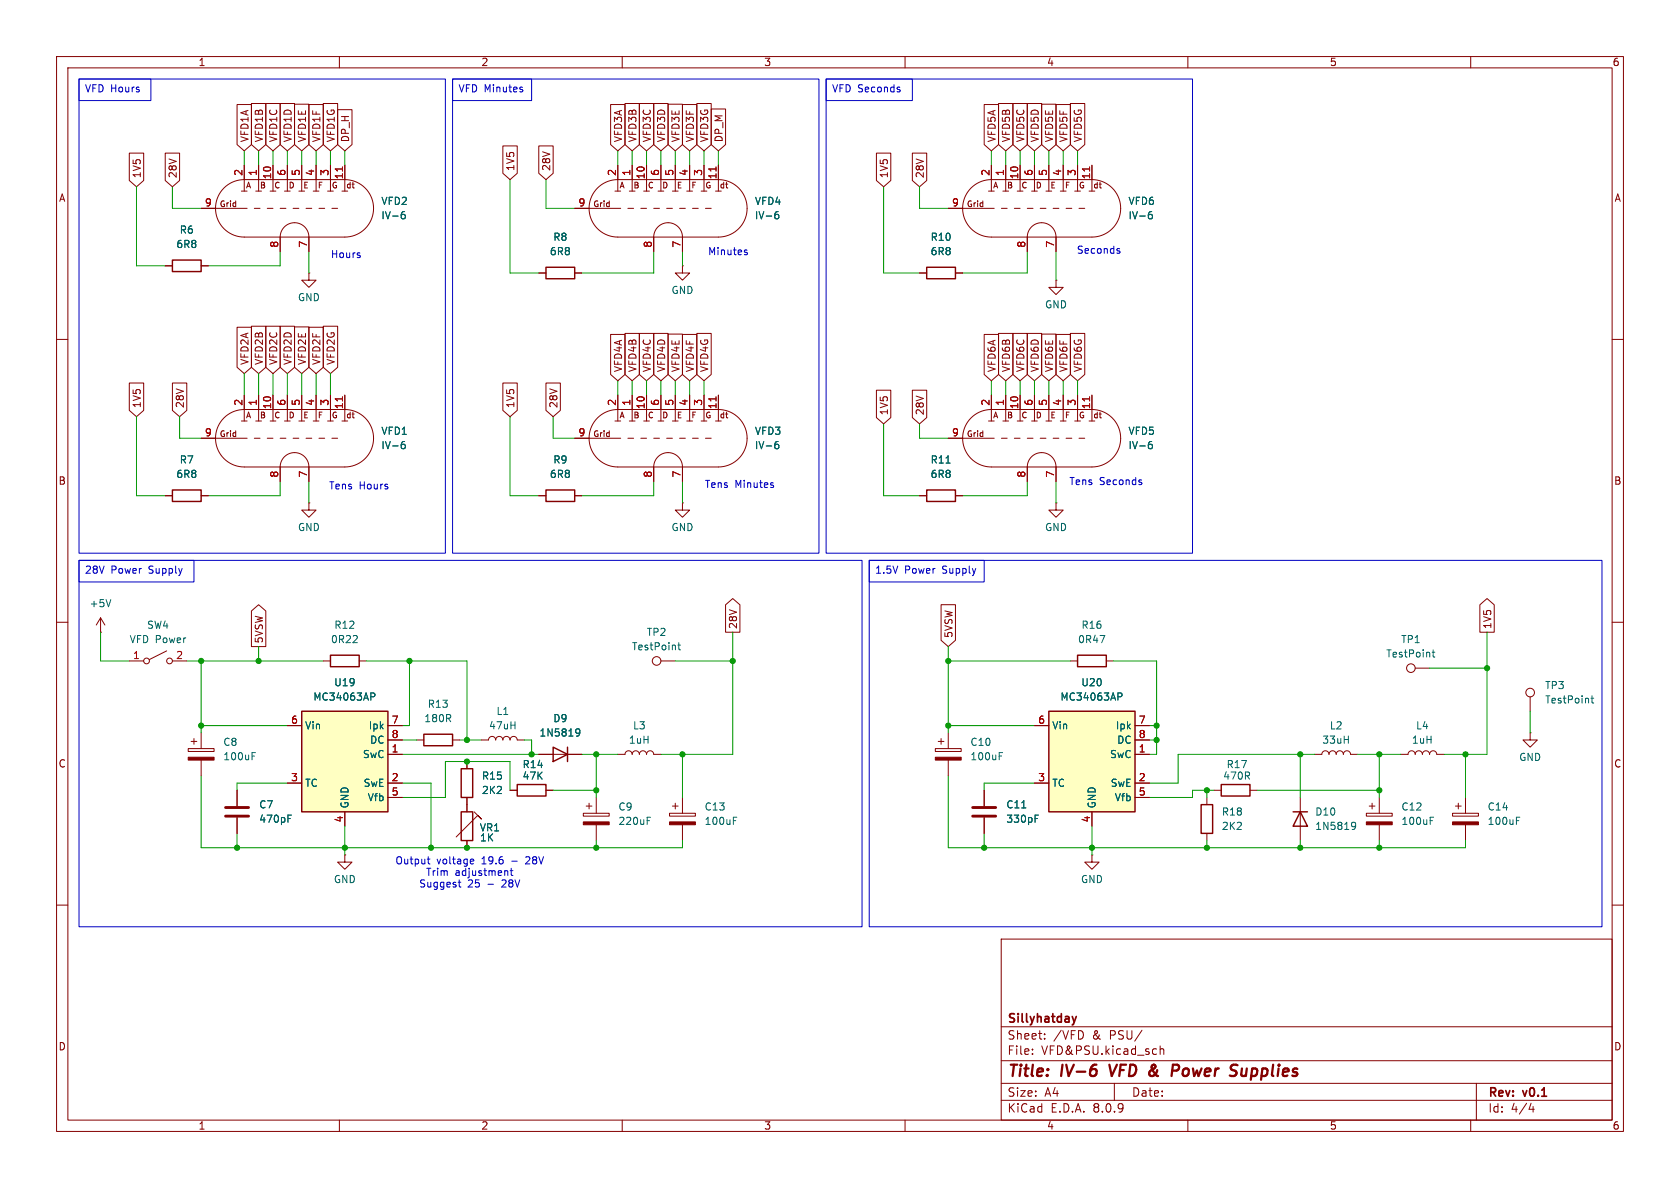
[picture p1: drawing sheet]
<svg xmlns="http://www.w3.org/2000/svg" width="297mm" height="210mm" viewBox="0 0 297 210" stroke-linecap="round" stroke-linejoin="round" font-family="sans-serif">
<g fill="none" stroke="#840000" stroke-width=".18">
<path d="M10 10h277v190h-277zM12 12h273v186h-273zM60 10v2M110 10v2M160 10v2M210 10v2M260 10v2M10 60h2M285 60h2M10 110h2M285 110h2M214.6 139.7h1.3"/>
<path d="M221 139.7h1.2M270.5 123.2v2.5M193 151.1v1.3h1.3l-1.3 1.3-1.2-1.3h1.2M193 151.1h.1M241.6 143.8h4.5v.5h-4.5zM242.1 142.5h1M242.6 142v1M243.8 141v2.8M243.8 145.8v2.8M10 160h2M177 166h108v32h-108zM285 160h2"/>
<path d="M60 198v2M110 198v2M160 198v2M177 194.5h108M177 191.5h108M177 187.5h108M177 181.5h108M182.5 186.3v.1M182.5 185.5v.1M184.7 183.6v.1M184.7 182.8v.1M197 191.5v3"/>
<path d="M204.3 185.4l.2 .1M204.5 186.3l-.2 .1M205.1 184.9v1.5M205.1 185.5l.2-.1 .4 .1v.9M210 198v2M260 198v2M261 191.5v6.5M270.7 195l-.4 1.1h.9M271 195.6v1"/>
<circle cx="270.5" cy="122.4" r=".76"/>
</g>
<path d="M196.1 188.2l.4 2M203.6 189l.6 .8M203.7 188.3l.2-.1 .3 .1M204.1 190l-.6 .2M204.1 188.8l-.7 .5M207.4 188.2l.9 .1a.58 .58 0 0 1-.3 1h-.8M219.6 188.9l-.1 1.2 .2 .1 .5-.1" fill="none" stroke="#840000" stroke-width=".4"/>
<path d="M189.6 179.7l.3 1M190.3 179.7l-.4 1M189.9 180.7l-.2 .4" fill="none" stroke="#840000" stroke-width=".3"/>
<path d="M241.6 145.3h4.5v.5h-4.5z" fill="#840000" stroke="#840000" stroke-width=".18"/>
<path d="M281.3 123.4h.4M281.4 123v1.1l.3 .2M252.8 145.1h.5M252.8 144.5h.6" fill="none" stroke="#006464" stroke-width=".18"/>
<path d="M215.9 138.7h5.1v2h-5.1z" fill="none" stroke="#840000" stroke-width=".25"/>
<path d="M185.4 125.7h15.3v17.8h-15.3z" fill="#ffffc2"/>
<g fill="none" stroke="#840000" stroke-width=".25">
<path d="M30.5 46h5.1v2h-5.1zM96.5 47.2h5.1v2.1h-5.1zM163.8 47.2h5.1v2.1h-5.1zM30.5 86.6h5.1v2h-5.1zM96.5 86.6h5.1v2h-5.1zM163.8 86.6h5.1v2h-5.1zM58.4 115.8h5.1v2.1h-5.1zM190.5 115.8h5.1v2.1h-5.1zM74.9 129.8h5.1v2h-5.1zM81.5 135.9h2.1v5.1h-2.1zM91.4 138.7h5.1v2h-5.1zM97.8 132.1l2.5 1.3-2.5 1.2z"/>
<path d="M100.3 132.1v2.5M185.4 125.7h15.3v17.8h-15.3zM81.5 143.5h2.1v5.1h-2.1zM212.3 142.2h2.1v5.1h-2.1zM228.6 143.5h2.5M229.9 143.5l1.2 2.6h-2.5z"/>
</g>
<g fill="none" stroke="#840000" stroke-width=".18">
<path d="M35.6 36.8h8.1M39.6 33.2a5.1 5.1 0 0 1 3.6-1.4h17.8a5.1 5.1 0 0 1 5 5 5.1 5.1 0 0 1-5 5.1h-17.8a5.1 5.1 0 0 1-4.7-3.1 5.1 5.1 0 0 1 1.1-5.6zM42.7 33.8h1M43.2 29.2v4.6M45 36.8h1M45.2 33.8h1M45.7 29.2v4.6M47.2 36.8h1.1M47.8 33.8h1M48.3 29.2v4.6M49.5 36.8h1M50.3 33.8h1"/>
<path d="M50.8 29.2v4.6M51.8 36.8h1M52.8 33.8h1M53.3 29.2v4.6M54.1 36.8h1M55.4 33.8h1M55.9 29.2v4.6M56.4 36.8h1M57.9 33.8h1M58.4 29.2v4.6M58.7 36.8h1M60.5 33.8h1"/>
<path d="M61 29.2v4.6M101.6 36.8h8.1M105.6 33.2a5.1 5.1 0 0 1 3.6-1.4h17.8a5.1 5.1 0 0 1 5.1 5 5.1 5.1 0 0 1-5.1 5.1h-17.8a5.1 5.1 0 0 1-4.7-3.1 5.1 5.1 0 0 1 1.1-5.6zM108.7 33.8h1M109.2 29.2v4.6M111 36.8h1M111.3 33.8h1M111.8 29.2v4.6M113.3 36.8h1M113.8 33.8h1M114.3 29.2v4.6M115.6 36.8h1"/>
<path d="M116.3 33.8h1M116.8 29.2v4.6M117.9 36.8h1M118.9 33.8h1M119.4 29.2v4.6M120.1 36.8h1.1M121.4 33.8h1M121.9 29.2v4.6M122.4 36.8h1M124 33.8h1M124.5 29.2v4.6M124.7 36.8h1"/>
<path d="M126.5 33.8h1M127 29.2v4.6M167.6 36.8h8.2M171.7 33.2a5.1 5.1 0 0 1 3.6-1.4h17.7a5.1 5.1 0 0 1 5.1 5 5.1 5.1 0 0 1-5.1 5.1h-17.7a5.1 5.1 0 0 1-4.7-3.1 5.1 5.1 0 0 1 1.1-5.6zM174.8 33.8h1M175.3 29.2v4.6M177 36.8h1.1M177.3 33.8h1M177.8 29.2v4.6M179.3 36.8h1M179.8 33.8h1M180.3 29.2v4.6"/>
<path d="M181.6 36.8h1M182.4 33.8h1M182.9 29.2v4.6M183.9 36.8h1M184.9 33.8h1M185.4 29.2v4.6M186.2 36.8h1M187.5 33.8h1M188 29.2v4.6M188.5 36.8h1M190 33.8h1M190.5 29.2v4.6"/>
<path d="M190.8 36.8h1M192.5 33.8h1M193 29.2v4.6M29.2 47h1.3M35.6 47h1.2M49.5 44.5v-2.6a2.54 2.54 0 0 1 2.6-2.5 2.54 2.54 0 0 1 2.5 2.5v2.6M54.6 48.3v1.2h1.3l-1.3 1.3-1.3-1.3h1.3M54.6 48.3h.1M95.2 48.3h1.3M101.6 48.3h1.3M115.6 44.5v-2.6a2.54 2.54 0 0 1 2.5-2.5 2.54 2.54 0 0 1 2.5 2.5v2.6M120.6 47v1.3h1.3l-1.3 1.2-1.2-1.2h1.2"/>
<path d="M120.6 47h.1M162.6 48.3h1.2M168.9 48.3h1.3M181.6 44.5v-2.6a2.54 2.54 0 0 1 2.5-2.5 2.54 2.54 0 0 1 2.6 2.5v2.6M186.7 49.5v1.3h1.3l-1.3 1.3-1.3-1.3h1.3M186.7 49.5h.1M35.6 77.5h8.1M39.6 73.9a5.1 5.1 0 0 1 3.6-1.5h17.8a5.1 5.1 0 0 1 5 5.1 5.1 5.1 0 0 1-5 5.1h-17.8a5.1 5.1 0 0 1-4.7-3.2 5.1 5.1 0 0 1 1.1-5.5zM42.7 74.4h1M43.2 69.9v4.5M45 77.5h1M45.2 74.4h1"/>
<path d="M45.7 69.9v4.5M47.2 77.5h1.1M47.8 74.4h1M48.3 69.9v4.5M49.5 77.5h1M50.3 74.4h1M50.8 69.9v4.5M51.8 77.5h1M52.8 74.4h1M53.3 69.9v4.5M54.1 77.5h1M55.4 74.4h1"/>
<path d="M55.9 69.9v4.5M56.4 77.5h1M57.9 74.4h1M58.4 69.9v4.5M58.7 77.5h1M60.5 74.4h1M61 69.9v4.5M101.6 77.5h8.1M105.6 73.9a5.1 5.1 0 0 1 3.6-1.5h17.8a5.1 5.1 0 0 1 5.1 5.1 5.1 5.1 0 0 1-5.1 5.1h-17.8a5.1 5.1 0 0 1-4.7-3.2 5.1 5.1 0 0 1 1.1-5.5zM108.7 74.4h1M109.2 69.9v4.5M111 77.5h1"/>
<path d="M111.3 74.4h1M111.8 69.9v4.5M113.3 77.5h1M113.8 74.4h1M114.3 69.9v4.5M115.6 77.5h1M116.3 74.4h1M116.8 69.9v4.5M117.9 77.5h1M118.9 74.4h1M119.4 69.9v4.5M120.1 77.5h1.1"/>
<path d="M121.4 74.4h1M121.9 69.9v4.5M122.4 77.5h1M124 74.4h1M124.5 69.9v4.5M124.7 77.5h1M126.5 74.4h1M127 69.9v4.5M167.6 77.5h8.2M171.7 73.9a5.1 5.1 0 0 1 3.6-1.5h17.7a5.1 5.1 0 0 1 5.1 5.1 5.1 5.1 0 0 1-5.1 5.1h-17.7a5.1 5.1 0 0 1-4.7-3.2 5.1 5.1 0 0 1 1.1-5.5zM174.8 74.4h1M175.3 69.9v4.5"/>
<path d="M177 77.5h1.1M177.3 74.4h1M177.8 69.9v4.5M179.3 77.5h1M179.8 74.4h1M180.3 69.9v4.5M181.6 77.5h1M182.4 74.4h1M182.9 69.9v4.5M183.9 77.5h1M184.9 74.4h1M185.4 69.9v4.5"/>
<path d="M186.2 77.5h1M187.5 74.4h1M188 69.9v4.5M188.5 77.5h1M190 74.4h1M190.5 69.9v4.5M190.8 77.5h1M192.5 74.4h1M193 69.9v4.5M29.2 87.6h1.3M35.6 87.6h1.2M49.5 85.1v-2.5a2.54 2.54 0 0 1 2.6-2.6 2.54 2.54 0 0 1 2.5 2.6v2.5"/>
<path d="M54.6 88.9v1.3h1.3l-1.3 1.2-1.3-1.2h1.3M54.6 88.9h.1M95.2 87.6h1.3M101.6 87.6h1.3M115.6 85.1v-2.5a2.54 2.54 0 0 1 2.5-2.6 2.54 2.54 0 0 1 2.5 2.6v2.5M120.6 88.9v1.3h1.3l-1.3 1.2-1.2-1.2h1.2M120.6 88.9h.1M162.6 87.6h1.2M168.9 87.6h1.3M181.6 85.1v-2.5a2.54 2.54 0 0 1 2.5-2.6 2.54 2.54 0 0 1 2.6 2.6v2.5M186.7 88.9v1.3h1.3l-1.3 1.2-1.3-1.2h1.3M186.7 88.9h.1"/>
<path d="M17.8 111.8h.1M17.8 109.2l-.8 1.3M17.8 109.2v2.6M17.8 109.2l.7 1.3M57.1 116.8h1.3M63.5 116.8h1.3M189.2 116.8h1.3M195.6 116.8h1.2M250.2 118.1h2.5M41.9 139.7v2.8M73.7 130.8h1.2M80 130.8h1.3"/>
<path d="M82.5 134.6v1.3M85.1 130.8h1.3a.64 .64 0 0 1 .6-.6 .64 .64 0 0 1 .6 .6 .64 .64 0 0 1 .7-.6 .64 .64 0 0 1 .6 .6 .64 .64 0 0 1 .6-.6 .64 .64 0 0 1 .7 .6 .64 .64 0 0 1 .6-.6 .64 .64 0 0 1 .6 .6h1.3M90.2 139.7h1.2M95.2 133.4h7.7M96.5 139.7h1.3M109.2 133.4h1.3a.64 .64 0 0 1 .6-.7 .64 .64 0 0 1 .7 .7 .64 .64 0 0 1 .6-.7 .64 .64 0 0 1 .6 .7 .64 .64 0 0 1 .7-.7 .64 .64 0 0 1 .6 .7 .64 .64 0 0 1 .6-.7 .64 .64 0 0 1 .7 .7h1.2M165.4 132.3h4.5v.5h-4.5zM165.9 131.1h1M166.4 130.6v1M167.6 129.5v2.8M167.6 134.4v2.8M174 139.7v2.8"/>
<path d="M182.9 138.4h2.5M182.9 128.3h2.5M200.7 133.4h2.5M200.7 138.4h2.5M200.7 128.3h2.5M200.7 130.8h2.5M232.4 133.4h1.3a.64 .64 0 0 1 .6-.7 .64 .64 0 0 1 .6 .7 .64 .64 0 0 1 .7-.7 .64 .64 0 0 1 .6 .7 .64 .64 0 0 1 .7-.7 .64 .64 0 0 1 .6 .7 .64 .64 0 0 1 .6-.7 .64 .64 0 0 1 .7 .7h1.2M247.6 133.4h1.3a.64 .64 0 0 1 .7-.7 .64 .64 0 0 1 .6 .7 .64 .64 0 0 1 .6-.7 .64 .64 0 0 1 .7 .7 .64 .64 0 0 1 .6-.7 .64 .64 0 0 1 .6 .7 .64 .64 0 0 1 .7-.7 .64 .64 0 0 1 .6 .7h1.3M270.5 129.5v1.3h1.3l-1.3 1.3-1.3-1.3h1.3M270.5 129.5h.1M41.9 144.5v2.8M61 151.1v1.3h1.2l-1.2 1.3-1.3-1.3h1.3"/>
<path d="M61 151.1h.1M82.5 141v2.5M82.5 148.6v1.3M83.8 143.5l1.3 1.3-.6-.7-3.9 3.9M103.1 143.8h4.6v.5h-4.6zM103.6 142.5h1M104.1 142v1M105.4 141v2.8M105.4 145.8v2.8M118.4 143.8h4.5v.5h-4.5zM118.9 142.5h1M119.4 142v1"/>
<path d="M120.6 141v2.8M120.6 145.8v2.8M174 144.5v2.8M193 143.5v2.6M200.7 141h2.5M213.4 141v1.2M213.4 147.3v1.3M229.9 141v7.6M256.8 143.8h4.6v.5h-4.6zM257.3 142.5h1M257.8 142v1M259.1 141v2.8"/>
<path d="M259.1 145.8v2.8"/>
<circle cx="249.4" cy="118.1" r=".76"/>
</g>
<g fill="none" stroke="#006464" stroke-width=".18">
<path d="M71 38l.4-.1 .3 .2-.2 .5h-.5M71.5 37.4l-.4 .1M137.1 38l.4-.1 .2 .2-.1 .5h-.5M137.6 37.4l-.4 .1M203.1 38l.4-.1 .2 .2-.1 .5h-.5M203.6 37.4l-.4 .1M71 78.6l.4-.1 .3 .3-.2 .5h-.5M71.5 78l-.4 .2M137.1 78.6l.4-.1 .2 .3-.1 .5h-.5M137.6 78l-.4 .2M203.1 78.6l.4-.1 .2 .3-.1 .5h-.5M203.6 78l-.4 .2"/>
<path d="M167.2 81.9h.8M19.6 106l-.4 1.3M194.5 112.3h.8l-.5 1.3M253.2 115.3h.5M253.4 114.9v1.1l.3 .1M101.9 128.9l.4-.1 .1 .2a.84 .84 0 0 1-.3 1.1h-.2M102.5 129.4l-.2 .2h-.4M176.6 133.6h.5M176.6 133h.6M197.6 122.5h.5l.3 .2-.2 .4-.6 .1M50.9 144.7h.4M50.9 144.1h.6"/>
<path d="M114.4 145.1h.4M114.4 144.5h.6M129.7 145.1h.4M129.7 144.5h.6M180.6 142.8h.8M183 144.7h.4M183 144.1h.6M239.1 145.4h.3l.2 .1a.84 .84 0 0 1-.3 1.1h-.2M239.7 145.9l-.3 .2h-.3M268.1 145.1h.4M268.1 144.5h.6"/>
</g>
<g fill="#840000" stroke="#840000" stroke-width=".18">
<path d="M165.4 133.9h4.5v.5h-4.5z"/>
<path d="M103.1 145.3h4.6v.5h-4.6z"/>
<path d="M118.4 145.3h4.5v.5h-4.5z"/>
<path d="M256.8 145.3h4.6v.5h-4.6z"/>
</g>
<path d="M39.9 144.3h4M39.9 142.7h4M172 144.3h4M172 142.7h4" fill="none" stroke="#840000" stroke-width=".51"/>
<path d="M60.5 29.5v.7M126.6 29.5v.7M192.6 29.5v.7M60.5 70.2v.7M126.6 70.2v.7M192.6 70.2v.7" fill="none" stroke="#a90000" stroke-width=".18"/>
<path d="M53.3 125.7h15.3v17.8h-15.3z" fill="#ffffc2"/>
<path d="M53.3 125.7h15.3v17.8h-15.3z" fill="none" stroke="#840000" stroke-width=".25"/>
<g fill="none" stroke="#840000" stroke-width=".18">
<path d="M41.9 18.5h2.6v7.1l-1.3 1.1-1.3-1.1zM44.4 18.3h2.6v7.3l-1.3 1.1-1.3-1.1zM47 18.3h2.5v7.3l-1.2 1.1-1.3-1.1zM49.5 18.3h2.6v7.3l-1.3 1.1-1.3-1.1zM52.1 18.4h2.5v7.2l-1.3 1.1-1.2-1.1zM54.6 18.5h2.6v7.1l-1.3 1.1-1.3-1.1zM57.1 18.3h2.6v7.3l-1.3 1.1-1.3-1.1zM59.7 19.4h2.5v6.2l-1.2 1.1-1.3-1.1zM107.9 18.5h2.6v7.1l-1.3 1.1-1.3-1.1zM110.5 18.3h2.5v7.3l-1.2 1.1-1.3-1.1zM113 18.3h2.6v7.3l-1.3 1.1-1.3-1.1zM115.6 18.3h2.5v7.3l-1.3 1.1-1.2-1.1z"/>
<path d="M118.1 18.4h2.6v7.2l-1.3 1.1-1.3-1.1zM120.6 18.5h2.6v7.1l-1.3 1.1-1.3-1.1zM123.2 18.3h2.5v7.3l-1.2 1.1-1.3-1.1zM125.7 19.3h2.6v6.3l-1.3 1.1-1.3-1.1zM174 18.5h2.5v7.1l-1.2 1.1-1.3-1.1zM176.5 18.3h2.6v7.3l-1.3 1.1-1.3-1.1zM179.1 18.3h2.5v7.3l-1.3 1.1-1.2-1.1zM181.6 18.3h2.6v7.3l-1.3 1.1-1.3-1.1zM184.1 18.4h2.6v7.2l-1.3 1.1-1.3-1.1zM186.7 18.5h2.5v7.1l-1.2 1.1-1.3-1.1zM189.2 18.3h2.6v7.3l-1.3 1.1-1.3-1.1zM22.9 27.1h2.5v4.8l-1.3 1.1-1.2-1.1z"/>
<path d="M29.2 27.1h2.6v4.8l-1.3 1.1-1.3-1.1zM35.6 36.8h2.5M43.2 29.2v2.6M45.7 29.2v2.6M48.3 29.2v2.6M50.8 29.2v2.6M53.3 29.2v2.6M55.9 29.2v2.6M58.4 29.2v2.6M61 29.2v2.6M88.9 25.8h2.5v4.8l-1.2 1.2-1.3-1.2zM95.2 25.8h2.6v4.8l-1.3 1.2-1.3-1.2z"/>
<path d="M101.6 36.8h2.5M109.2 29.2v2.6M111.8 29.2v2.6M114.3 29.2v2.6M116.8 29.2v2.6M119.4 29.2v2.6M121.9 29.2v2.6M124.5 29.2v2.6M127 29.2v2.6M154.9 27.1h2.6v4.8l-1.3 1.1-1.3-1.1zM161.3 27.1h2.5v4.8l-1.2 1.1-1.3-1.1zM167.6 36.8h2.6"/>
<path d="M175.3 29.2v2.6M177.8 29.2v2.6M180.3 29.2v2.6M182.9 29.2v2.6M185.4 29.2v2.6M188 29.2v2.6M190.5 29.2v2.6M193 29.2v2.6M29.2 47h1.3M35.6 47h1.2M41.9 57.8h2.6v7.1l-1.3 1.1-1.3-1.1zM44.4 57.7h2.6v7.2l-1.3 1.1-1.3-1.1z"/>
<path d="M47 57.7h2.5v7.2l-1.2 1.1-1.3-1.1zM49.5 57.7h2.6v7.2l-1.3 1.1-1.3-1.1zM49.5 41.9v2.6M52.1 57.8h2.5v7.1l-1.3 1.1-1.2-1.1zM54.6 57.8h2.6v7.1l-1.3 1.1-1.3-1.1zM54.6 41.9v2.6M57.1 57.7h2.6v7.2l-1.3 1.1-1.3-1.1zM95.2 48.3h1.3M101.6 48.3h1.3M107.9 59.1h2.6v7.1l-1.3 1.1-1.3-1.1zM110.5 58.9h2.5v7.3l-1.2 1.1-1.3-1.1zM113 58.9h2.6v7.3l-1.3 1.1-1.3-1.1z"/>
<path d="M115.6 58.9h2.5v7.3l-1.3 1.1-1.2-1.1zM115.6 41.9v2.6M118.1 59.1h2.6v7.1l-1.3 1.1-1.3-1.1zM120.6 59.1h2.6v7.1l-1.3 1.1-1.3-1.1zM120.6 41.9v2.6M123.2 58.9h2.5v7.3l-1.2 1.1-1.3-1.1zM162.6 48.3h1.2M168.9 48.3h1.3M174 59.1h2.5v7.1l-1.2 1.1-1.3-1.1zM176.5 58.9h2.6v7.3l-1.3 1.1-1.3-1.1zM179.1 58.9h2.5v7.3l-1.3 1.1-1.2-1.1zM181.6 58.9h2.6v7.3l-1.3 1.1-1.3-1.1z"/>
<path d="M181.6 41.9v2.6M184.1 59.1h2.6v7.1l-1.3 1.1-1.3-1.1zM186.7 59.1h2.5v7.1l-1.2 1.1-1.3-1.1zM186.7 41.9v2.6M189.2 58.9h2.6v7.3l-1.3 1.1-1.3-1.1zM22.9 67.7h2.5v4.8l-1.3 1.2-1.2-1.2zM30.5 67.7h2.5v4.8l-1.3 1.2-1.2-1.2zM35.6 77.5h2.5M43.2 69.9v2.5M45.7 69.9v2.5M48.3 69.9v2.5M50.8 69.9v2.5"/>
<path d="M53.3 69.9v2.5M55.9 69.9v2.5M58.4 69.9v2.5M61 69.9v2.5M88.9 67.7h2.5v4.8l-1.2 1.2-1.3-1.2zM96.5 67.7h2.6v4.8l-1.3 1.2-1.3-1.2zM101.6 77.5h2.5M109.2 69.9v2.5M111.8 69.9v2.5M114.3 69.9v2.5M116.8 69.9v2.5M119.4 69.9v2.5"/>
<path d="M121.9 69.9v2.5M124.5 69.9v2.5M127 69.9v2.5M154.9 69h2.6v4.8l-1.3 1.1-1.3-1.1zM161.3 69h2.5v4.8l-1.2 1.1-1.3-1.1zM167.6 77.5h2.6M175.3 69.9v2.5M177.8 69.9v2.5M180.3 69.9v2.5M182.9 69.9v2.5M185.4 69.9v2.5M188 69.9v2.5"/>
<path d="M190.5 69.9v2.5M193 69.9v2.5M29.2 87.6h1.3M35.6 87.6h1.2M49.5 82.6v2.5M54.6 82.6v2.5M95.2 87.6h1.3M101.6 87.6h1.3M115.6 82.6v2.5M120.6 82.6v2.5M162.6 87.6h1.2M168.9 87.6h1.3"/>
<path d="M181.6 82.6v2.5M186.7 82.6v2.5M22.9 116.8h2.5M29.5 115.1l-3.1 1.5M30.5 116.8h2.5M44.4 108l1.3-1.1 1.3 1.1v6.3h-2.6zM116.8 116.8h2.6M128.3 106.9l1.2-1.1 1.3 1.1v4.9h-2.5zM166.4 106.9h2.5v6.3l-1.3 1.1-1.2-1.1zM261.6 106.9l1.3-1.1 1.3 1.1v4.9h-2.6zM33.3 132.3h4.5v.5h-4.5zM33.8 131.1h1"/>
<path d="M34.3 130.6v1M35.6 129.5v2.8M35.6 134.4v2.8M41.9 139.7v2.8M50.8 138.4h2.5M50.8 128.3h2.5M68.6 133.4h2.5M68.6 138.4h2.5M68.6 128.3h2.5M68.6 130.8h2.5M82.5 134.6v1.3M90.2 139.7h1.2"/>
<path d="M95.2 133.4h2.6M96.5 139.7h1.3M100.3 133.4h2.6M174 139.7v2.8M182.9 138.4h2.5M182.9 128.3h2.5M200.7 133.4h2.5M200.7 138.4h2.5M200.7 128.3h2.5M200.7 130.8h2.5M41.9 144.5v2.8M61 143.5v2.6"/>
<path d="M68.6 141h2.5M82.5 141v2.5M82.5 148.6v1.3M174 144.5v2.8M193 143.5v2.6M200.7 141h2.5"/>
<circle cx="25.9" cy="116.8" r=".51"/>
<circle cx="30" cy="116.8" r=".51"/>
<circle cx="116.1" cy="116.8" r=".76"/>
</g>
<g fill="none" stroke="#006464" stroke-width=".18">
<path d="M71 38l.4-.1 .3 .2-.2 .5h-.5M71.5 37.4l-.4 .1M137.1 38l.4-.1 .2 .2-.1 .5h-.5M137.6 37.4l-.4 .1M203.1 38l.4-.1 .2 .2-.1 .5h-.5M203.6 37.4l-.4 .1M71 78.6l.4-.1 .3 .3-.2 .5h-.5M71.5 78l-.4 .2M137.1 78.6l.4-.1 .2 .3-.1 .5h-.5M137.6 78l-.4 .2M203.1 78.6l.4-.1 .2 .3-.1 .5h-.5M203.6 78l-.4 .2"/>
<path d="M167.2 81.9h.8M119.8 114h.5M120 113.6v1.1l.3 .2M44.6 133.6h.4M44.6 133h.6M65.6 122.5h.4l.3 .2-.1 .4-.6 .1M101.9 128.9l.4-.1 .1 .2a.84 .84 0 0 1-.3 1.1h-.2M102.5 129.4l-.2 .2h-.4M197.6 122.5h.5l.3 .2-.2 .4-.6 .1M50.9 144.7h.4M50.9 144.1h.6M180.6 142.8h.8"/>
<path d="M183 144.7h.4M183 144.1h.6"/>
</g>
<path d="M33.3 133.9h4.5v.5h-4.5z" fill="#840000" stroke="#840000" stroke-width=".18"/>
<g fill="none" stroke="#0000c2" stroke-width=".18">
<path d="M14 14h12.7v3.8h-12.7zM14 14h64.7v83.8h-64.7zM80 14h14v3.8h-14zM80 14h64.8v83.8h-64.8zM92.3 15.8l.1 .2-.1 .2M92.3 15.4l.1 .1M146 14h15.3v3.8h-15.3zM146 14h64.8v83.8h-64.8zM159 15.8l.1 .2-.1 .2M159 15.4l.1 .1M63.6 45.2v.3M131.8 44.6l.3 .1v.2l-.1 .1h-.3"/>
<path d="M131.8 44.2h.3M197.6 44.4h.3l.1 .2-.2 .2h-.2M197.6 43.9l.3 .1M14 99.1h20.3v3.8h-20.3zM14 99.1h138.4v64.7h-138.4zM136.6 85.8l.2 .1-.2 .3M136.6 85.3l.1 .1M153.7 99.1h20.3v3.8h-20.3zM153.7 99.1h129.5v64.7h-129.5zM201.7 85.3l.2 .1-.2 .3M201.7 84.8l.1 .1M75.5 151.9h.5"/>
<path d="M75.7 151.4v1.1l.3 .2M81.2 155.5v1.1l.3 .2M83.3 151.9h.4l.1 .3-.7 .1M83.7 152.7h-.4M89.6 153.9l.2 .2v.7M90.2 153.9h.5M90.4 153.5v1.1l.3 .2"/>
</g>
<g fill="none" stroke="#009600" stroke-width=".18">
<path d="M24.1 33v14h5.1M30.5 33v3.8h5.1M43.2 26.7v2.5M45.7 26.7v2.5M48.3 26.7v2.5M50.8 26.7v2.5M53.3 26.7v2.5M55.9 26.7v2.5M58.4 26.7v2.5M61 26.7v2.5M90.2 31.8v16.5h5M96.5 31.8v5h5.1"/>
<path d="M109.2 26.7v2.5M111.8 26.7v2.5M114.3 26.7v2.5M116.8 26.7v2.5M119.4 26.7v2.5M121.9 26.7v2.5M124.5 26.7v2.5M127 26.7v2.5M156.2 33v15.3h6.4M162.6 33v3.8h5M175.3 26.7v2.5M177.8 26.7v2.5"/>
<path d="M180.3 26.7v2.5M182.9 26.7v2.5M185.4 26.7v2.5M188 26.7v2.5M190.5 26.7v2.5M49.5 44.5v2.5h-12.7M54.6 44.5v3.8M115.6 44.5v3.8h-12.7M120.6 44.5v2.5M181.6 44.5v3.8h-11.4M186.7 44.5v5M24.1 73.7v13.9h5.1"/>
<path d="M31.7 73.7v3.8h3.9M43.2 66v3.9M45.7 66v3.9M48.3 66v3.9M50.8 66v3.9M53.3 66v3.9M55.9 66v3.9M58.4 66v3.9M90.2 73.7v13.9h5M97.8 73.7v3.8h3.8M109.2 67.3v2.6M111.8 67.3v2.6"/>
<path d="M114.3 67.3v2.6M116.8 67.3v2.6M119.4 67.3v2.6M121.9 67.3v2.6M124.5 67.3v2.6M156.2 74.9v12.7h6.4M162.6 74.9v2.6h5M175.3 67.3v2.6M177.8 67.3v2.6M180.3 67.3v2.6M182.9 67.3v2.6M185.4 67.3v2.6"/>
<path d="M188 67.3v2.6M190.5 67.3v2.6M49.5 85.1v2.5h-12.7M54.6 85.1v3.8M115.6 85.1v2.5h-12.7M120.6 85.1v3.8M181.6 85.1v2.5h-11.4M186.7 85.1v3.8M17.8 111.8v5h5.1M33 116.8h24.1M35.6 116.8v12.7M45.7 114.3v2.5"/>
<path d="M64.8 116.8h17.7v14M72.4 116.8v11.5h-1.3M119.4 116.8h10.1M129.5 111.8v21.6h-12.7M167.6 116.8h21.6M167.6 114.3v15.2M196.8 116.8h7.7v16.6h-1.3M252.7 118.1h10.2M262.9 111.8v21.6h-7.6M35.6 137.2v12.7h85v-1.3M35.6 128.3h15.2M50.8 138.4h-8.9v1.3"/>
<path d="M71.1 133.4h24.1M71.1 130.8h2.6M71.1 138.4h5.1v11.5M81.3 130.8h3.8M90.2 139.7v-5.1h-11.5v6.4h-7.6M92.7 130.8h1.3v2.6M97.8 139.7h7.6M102.9 133.4h6.3M105.4 133.4v7.6M120.6 133.4v7.6M167.6 137.2v12.7h91.5v-1.3M167.6 128.3h15.3"/>
<path d="M182.9 138.4h-8.9v1.3M203.2 130.8h1.3M203.2 128.3h1.3M213.4 139.7v1.3M214.6 139.7h-3.8v1.3h-7.6M222.2 139.7h21.6M229.9 133.4v7.6M232.4 133.4h-24.1v5h-5.1M240 133.4h7.6M243.8 133.4v7.6M259.1 133.4v7.6M270.5 125.7v3.8"/>
<path d="M41.9 147.3v2.6M61 146.1v5M105.4 148.6v1.3M174 147.3v2.6M193 146.1v5M213.4 148.6v1.3M229.9 148.6v1.3M243.8 148.6v1.3"/>
</g>
<path d="M60.5 29.5v.7M126.6 29.5v.7M192.6 29.5v.7M60.5 70.2v.7M126.6 70.2v.7M192.6 70.2v.7" fill="none" stroke="#a90000" stroke-width=".18"/>
<g fill="#009600" stroke="#009600" stroke-width=".18">
<circle cx="243.8" cy="149.9" r=".46"/>
<circle cx="229.9" cy="149.9" r=".46"/>
<circle cx="259.1" cy="133.4" r=".46"/>
<circle cx="243.8" cy="133.4" r=".46"/>
<circle cx="243.8" cy="139.7" r=".46"/>
<circle cx="262.9" cy="118.1" r=".46"/>
<circle cx="129.5" cy="116.8" r=".46"/>
<circle cx="167.6" cy="128.3" r=".46"/>
<circle cx="167.6" cy="116.8" r=".46"/>
<circle cx="174" cy="149.9" r=".46"/>
<circle cx="204.5" cy="128.3" r=".46"/>
<circle cx="193" cy="149.9" r=".46"/>
<circle cx="204.5" cy="130.8" r=".46"/>
<circle cx="213.4" cy="149.9" r=".46"/>
<circle cx="213.4" cy="139.7" r=".46"/>
<circle cx="229.9" cy="133.4" r=".46"/>
<circle cx="76.2" cy="149.9" r=".46"/>
<circle cx="82.5" cy="149.9" r=".46"/>
<circle cx="45.7" cy="116.8" r=".46"/>
<circle cx="35.6" cy="116.8" r=".46"/>
<circle cx="35.6" cy="128.3" r=".46"/>
<circle cx="41.9" cy="149.9" r=".46"/>
<circle cx="72.4" cy="116.8" r=".46"/>
<circle cx="61" cy="149.9" r=".46"/>
<circle cx="94" cy="133.4" r=".46"/>
<circle cx="105.4" cy="139.7" r=".46"/>
<circle cx="105.4" cy="149.9" r=".46"/>
<circle cx="120.6" cy="133.4" r=".46"/>
<circle cx="105.4" cy="133.4" r=".46"/>
<circle cx="82.5" cy="130.8" r=".46"/>
<circle cx="82.5" cy="134.6" r=".46"/>
</g>
<g font-size="2.8" fill="#840000">
<text x="178" y="190.9">Title:</text>
<text x="187.7" y="190.9">IV-6</text>
<text x="197" y="190.9">VFD</text>
<text x="204.8" y="190.9">&amp;</text>
<text x="209.6" y="190.9">Power</text>
<text x="220.8" y="190.9">Supplies</text>
</g>
<g font-size="2.1" fill="#840000">
<text x="178" y="184">Sheet:</text>
<text x="178" y="181.2">Sillyhatday</text>
<text x="186.2" y="184">/VFD</text>
<text x="193.2" y="184">&amp;</text>
<text x="196.3" y="184">PSU/</text>
<text x="178" y="186.7">File:</text>
<text x="184.1" y="186.7">VFD&amp;PSU.kicad_sch</text>
<text x="178" y="196.9">KiCad</text>
<text x="178" y="194.1">Size:</text>
<text x="184.7" y="194.1">A4</text>
<text x="185.7" y="196.9">E.D.A.</text>
<text x="193.3" y="196.9">8.0.9</text>
<text x="200" y="194.1">Date:</text>
<text x="263" y="194.3">Rev:</text>
<text x="263" y="196.9">Id:</text>
<text x="267.1" y="196.9">4/4</text>
<text x="269.4" y="194.3">v0.1</text>
</g>
<g font-size="1.8" fill="#840000">
<text x="35" y="11.9">1</text>
<text x="85" y="11.9">2</text>
<text x="135" y="11.9">3</text>
<text x="185" y="11.9">4</text>
<text x="235" y="11.9">5</text>
<text x="285" y="11.9">6</text>
<text x="44.1" y="25.2" transform="rotate(-90 44.1 25.2)">VFD1A</text>
<text x="46.7" y="25.2" transform="rotate(-90 46.7 25.2)">VFD1B</text>
<text x="49.2" y="25.2" transform="rotate(-90 49.2 25.2)">VFD1C</text>
<text x="51.8" y="25.2" transform="rotate(-90 51.8 25.2)">VFD1D</text>
<text x="54.3" y="25.2" transform="rotate(-90 54.3 25.2)">VFD1E</text>
<text x="56.8" y="25.2" transform="rotate(-90 56.8 25.2)">VFD1F</text>
<text x="59.4" y="25.2" transform="rotate(-90 59.4 25.2)">VFD1G</text>
<text x="61.9" y="25.2" transform="rotate(-90 61.9 25.2)">DP_H</text>
<text x="110.2" y="25.2" transform="rotate(-90 110.2 25.2)">VFD3A</text>
<text x="112.7" y="25.2" transform="rotate(-90 112.7 25.2)">VFD3B</text>
<text x="115.3" y="25.2" transform="rotate(-90 115.3 25.2)">VFD3C</text>
<text x="117.8" y="25.2" transform="rotate(-90 117.8 25.2)">VFD3D</text>
<text x="120.3" y="25.2" transform="rotate(-90 120.3 25.2)">VFD3E</text>
<text x="122.9" y="25.2" transform="rotate(-90 122.9 25.2)">VFD3F</text>
<text x="125.4" y="25.2" transform="rotate(-90 125.4 25.2)">VFD3G</text>
<text x="128" y="25.2" transform="rotate(-90 128 25.2)">DP_M</text>
<text x="176.2" y="25.2" transform="rotate(-90 176.2 25.2)">VFD5A</text>
<text x="178.8" y="25.2" transform="rotate(-90 178.8 25.2)">VFD5B</text>
<text x="181.3" y="25.2" transform="rotate(-90 181.3 25.2)">VFD5C</text>
<text x="183.8" y="25.2" transform="rotate(-90 183.8 25.2)">VFD5D</text>
<text x="186.4" y="25.2" transform="rotate(-90 186.4 25.2)">VFD5E</text>
<text x="188.9" y="25.2" transform="rotate(-90 188.9 25.2)">VFD5F</text>
<text x="191.5" y="25.2" transform="rotate(-90 191.5 25.2)">VFD5G</text>
<text x="10.3" y="35.9">A</text>
<text x="25.1" y="31.6" transform="rotate(-90 25.1 31.6)">1V5</text>
<text x="31.4" y="31.6" transform="rotate(-90 31.4 31.6)">28V</text>
<text x="91.1" y="30.3" transform="rotate(-90 91.1 30.3)">1V5</text>
<text x="97.5" y="30.3" transform="rotate(-90 97.5 30.3)">28V</text>
<text x="157.2" y="31.6" transform="rotate(-90 157.2 31.6)">1V5</text>
<text x="163.5" y="31.6" transform="rotate(-90 163.5 31.6)">28V</text>
<text x="285.3" y="35.9">A</text>
<text x="44.1" y="64.6" transform="rotate(-90 44.1 64.6)">VFD2A</text>
<text x="46.7" y="64.6" transform="rotate(-90 46.7 64.6)">VFD2B</text>
<text x="49.2" y="64.6" transform="rotate(-90 49.2 64.6)">VFD2C</text>
<text x="51.8" y="64.6" transform="rotate(-90 51.8 64.6)">VFD2D</text>
<text x="54.3" y="64.6" transform="rotate(-90 54.3 64.6)">VFD2E</text>
<text x="56.8" y="64.6" transform="rotate(-90 56.8 64.6)">VFD2F</text>
<text x="59.4" y="64.6" transform="rotate(-90 59.4 64.6)">VFD2G</text>
<text x="110.2" y="65.9" transform="rotate(-90 110.2 65.9)">VFD4A</text>
<text x="112.7" y="65.9" transform="rotate(-90 112.7 65.9)">VFD4B</text>
<text x="115.3" y="65.9" transform="rotate(-90 115.3 65.9)">VFD4C</text>
<text x="117.8" y="65.9" transform="rotate(-90 117.8 65.9)">VFD4D</text>
<text x="120.3" y="65.9" transform="rotate(-90 120.3 65.9)">VFD4E</text>
<text x="122.9" y="65.9" transform="rotate(-90 122.9 65.9)">VFD4F</text>
<text x="125.4" y="65.9" transform="rotate(-90 125.4 65.9)">VFD4G</text>
<text x="176.2" y="65.9" transform="rotate(-90 176.2 65.9)">VFD6A</text>
<text x="178.8" y="65.9" transform="rotate(-90 178.8 65.9)">VFD6B</text>
<text x="181.3" y="65.9" transform="rotate(-90 181.3 65.9)">VFD6C</text>
<text x="183.8" y="65.9" transform="rotate(-90 183.8 65.9)">VFD6D</text>
<text x="186.4" y="65.9" transform="rotate(-90 186.4 65.9)">VFD6E</text>
<text x="188.9" y="65.9" transform="rotate(-90 188.9 65.9)">VFD6F</text>
<text x="191.5" y="65.9" transform="rotate(-90 191.5 65.9)">VFD6G</text>
<text x="25.1" y="72.2" transform="rotate(-90 25.1 72.2)">1V5</text>
<text x="32.7" y="72.2" transform="rotate(-90 32.7 72.2)">28V</text>
<text x="91.1" y="72.2" transform="rotate(-90 91.1 72.2)">1V5</text>
<text x="98.7" y="72.2" transform="rotate(-90 98.7 72.2)">28V</text>
<text x="157.2" y="73.5" transform="rotate(-90 157.2 73.5)">1V5</text>
<text x="163.5" y="73.5" transform="rotate(-90 163.5 73.5)">28V</text>
<text x="10.3" y="85.9">B</text>
<text x="285.3" y="85.9">B</text>
<text x="46.7" y="113.8" transform="rotate(-90 46.7 113.8)">5VSW</text>
<text x="130.5" y="111.3" transform="rotate(-90 130.5 111.3)">28V</text>
<text x="168.6" y="112.9" transform="rotate(-90 168.6 112.9)">5VSW</text>
<text x="263.8" y="111.3" transform="rotate(-90 263.8 111.3)">1V5</text>
<text x="10.3" y="135.9">C</text>
<text x="285.3" y="135.9">C</text>
<text x="10.3" y="185.9">D</text>
<text x="285.3" y="185.9">D</text>
<text x="35" y="199.9">1</text>
<text x="85" y="199.9">2</text>
<text x="135" y="199.9">3</text>
<text x="185" y="199.9">4</text>
<text x="235" y="199.9">5</text>
<text x="285" y="199.9">6</text>
</g>
<g font-size="1.8" fill="#0000c2">
<text x="14.9" y="16.6">VFD Hours</text>
<text x="81" y="16.6">VFD Minutes</text>
<text x="147" y="16.6">VFD Seconds</text>
<text x="58.4" y="45.8">Hours</text>
<text x="125.1" y="45.3">Minutes</text>
<text x="190.3" y="45.1">Seconds</text>
<text x="58.1" y="86.7">Tens</text>
<text x="63.5" y="86.7">Hours</text>
<text x="124.5" y="86.5">Tens</text>
<text x="129.9" y="86.5">Minutes</text>
<text x="188.9" y="86">Tens</text>
<text x="194.4" y="86">Seconds</text>
<text x="14.9" y="101.7">28V</text>
<text x="19.6" y="101.7">Power</text>
<text x="26.4" y="101.7">Supply</text>
<text x="154.6" y="101.7">1.5V</text>
<text x="159.9" y="101.7">Power</text>
<text x="166.7" y="101.7">Supply</text>
<text x="69.8" y="153">Output</text>
<text x="75.2" y="155">Trim</text>
<text x="77.2" y="153">voltage</text>
<text x="80.4" y="155">adjustment</text>
<text x="85.3" y="153">19.6</text>
<text x="90.7" y="153">-</text>
<text x="93.4" y="153">28V</text>
<text x="74" y="157.1">Suggest</text>
<text x="82.7" y="157.1">25</text>
<text x="86.3" y="157.1">-</text>
<text x="89" y="157.1">28V</text>
</g>
<g font-size="1.8" fill="#a90000">
<text x="42.9" y="31.2" transform="rotate(-90 42.9 31.2)">2</text>
<text x="45.5" y="31.2" transform="rotate(-90 45.5 31.2)">1</text>
<text x="48" y="31.8" transform="rotate(-90 48 31.8)">10</text>
<text x="50.5" y="31.2" transform="rotate(-90 50.5 31.2)">6</text>
<text x="53.1" y="31.2" transform="rotate(-90 53.1 31.2)">5</text>
<text x="55.6" y="31.2" transform="rotate(-90 55.6 31.2)">4</text>
<text x="58.2" y="31.2" transform="rotate(-90 58.2 31.2)">3</text>
<text x="60.7" y="31.8" transform="rotate(-90 60.7 31.8)">11</text>
<text x="109" y="31.2" transform="rotate(-90 109 31.2)">2</text>
<text x="111.5" y="31.2" transform="rotate(-90 111.5 31.2)">1</text>
<text x="114" y="31.8" transform="rotate(-90 114 31.8)">10</text>
<text x="116.6" y="31.2" transform="rotate(-90 116.6 31.2)">6</text>
<text x="119.1" y="31.2" transform="rotate(-90 119.1 31.2)">5</text>
<text x="121.7" y="31.2" transform="rotate(-90 121.7 31.2)">4</text>
<text x="124.2" y="31.2" transform="rotate(-90 124.2 31.2)">3</text>
<text x="126.7" y="31.8" transform="rotate(-90 126.7 31.8)">11</text>
<text x="175" y="31.2" transform="rotate(-90 175 31.2)">2</text>
<text x="177.5" y="31.2" transform="rotate(-90 177.5 31.2)">1</text>
<text x="180.1" y="31.8" transform="rotate(-90 180.1 31.8)">10</text>
<text x="182.6" y="31.2" transform="rotate(-90 182.6 31.2)">6</text>
<text x="185.2" y="31.2" transform="rotate(-90 185.2 31.2)">5</text>
<text x="187.7" y="31.2" transform="rotate(-90 187.7 31.2)">4</text>
<text x="190.2" y="31.2" transform="rotate(-90 190.2 31.2)">3</text>
<text x="192.8" y="31.8" transform="rotate(-90 192.8 31.8)">11</text>
<text x="36.1" y="36.6">9</text>
<text x="102.2" y="36.6">9</text>
<text x="168.2" y="36.6">9</text>
<text x="49.3" y="43.9" transform="rotate(-90 49.3 43.9)">8</text>
<text x="54.4" y="43.9" transform="rotate(-90 54.4 43.9)">7</text>
<text x="115.3" y="43.9" transform="rotate(-90 115.3 43.9)">8</text>
<text x="120.4" y="43.9" transform="rotate(-90 120.4 43.9)">7</text>
<text x="181.4" y="43.9" transform="rotate(-90 181.4 43.9)">8</text>
<text x="186.4" y="43.9" transform="rotate(-90 186.4 43.9)">7</text>
<text x="42.9" y="71.8" transform="rotate(-90 42.9 71.8)">2</text>
<text x="45.5" y="71.8" transform="rotate(-90 45.5 71.8)">1</text>
<text x="50.5" y="71.8" transform="rotate(-90 50.5 71.8)">6</text>
<text x="53.1" y="71.8" transform="rotate(-90 53.1 71.8)">5</text>
<text x="55.6" y="71.8" transform="rotate(-90 55.6 71.8)">4</text>
<text x="58.2" y="71.8" transform="rotate(-90 58.2 71.8)">3</text>
<text x="109" y="71.8" transform="rotate(-90 109 71.8)">2</text>
<text x="111.5" y="71.8" transform="rotate(-90 111.5 71.8)">1</text>
<text x="116.6" y="71.8" transform="rotate(-90 116.6 71.8)">6</text>
<text x="119.1" y="71.8" transform="rotate(-90 119.1 71.8)">5</text>
<text x="121.7" y="71.8" transform="rotate(-90 121.7 71.8)">4</text>
<text x="124.2" y="71.8" transform="rotate(-90 124.2 71.8)">3</text>
<text x="175" y="71.8" transform="rotate(-90 175 71.8)">2</text>
<text x="177.5" y="71.8" transform="rotate(-90 177.5 71.8)">1</text>
<text x="182.6" y="71.8" transform="rotate(-90 182.6 71.8)">6</text>
<text x="185.2" y="71.8" transform="rotate(-90 185.2 71.8)">5</text>
<text x="187.7" y="71.8" transform="rotate(-90 187.7 71.8)">4</text>
<text x="190.2" y="71.8" transform="rotate(-90 190.2 71.8)">3</text>
<text x="36.1" y="77.2">9</text>
<text x="48" y="72.4" transform="rotate(-90 48 72.4)">10</text>
<text x="60.7" y="72.4" transform="rotate(-90 60.7 72.4)">11</text>
<text x="102.2" y="77.2">9</text>
<text x="114" y="72.4" transform="rotate(-90 114 72.4)">10</text>
<text x="126.7" y="72.4" transform="rotate(-90 126.7 72.4)">11</text>
<text x="168.2" y="77.2">9</text>
<text x="180.1" y="72.4" transform="rotate(-90 180.1 72.4)">10</text>
<text x="192.8" y="72.4" transform="rotate(-90 192.8 72.4)">11</text>
<text x="49.3" y="84.5" transform="rotate(-90 49.3 84.5)">8</text>
<text x="54.4" y="84.5" transform="rotate(-90 54.4 84.5)">7</text>
<text x="115.3" y="84.5" transform="rotate(-90 115.3 84.5)">8</text>
<text x="120.4" y="84.5" transform="rotate(-90 120.4 84.5)">7</text>
<text x="181.4" y="84.5" transform="rotate(-90 181.4 84.5)">8</text>
<text x="186.4" y="84.5" transform="rotate(-90 186.4 84.5)">7</text>
<text x="23.4" y="116.6">1</text>
<text x="31" y="116.6">2</text>
<text x="51.4" y="128">6</text>
<text x="69.1" y="128">7</text>
<text x="69.1" y="130.6">8</text>
<text x="183.4" y="128">6</text>
<text x="201.2" y="128">7</text>
<text x="201.2" y="130.6">8</text>
<text x="69.1" y="133.1">1</text>
<text x="201.2" y="133.1">1</text>
<text x="51.4" y="138.2">3</text>
<text x="69.1" y="138.2">2</text>
<text x="69.1" y="140.7">5</text>
<text x="183.4" y="138.2">3</text>
<text x="201.2" y="138.2">2</text>
<text x="201.2" y="140.7">5</text>
<text x="60.7" y="145.5" transform="rotate(-90 60.7 145.5)">4</text>
<text x="192.8" y="145.5" transform="rotate(-90 192.8 145.5)">4</text>
</g>
<g font-size="1.8" fill="#006464">
<text x="31.7" y="41.5">R6</text>
<text x="67.3" y="36.4">VFD2</text>
<text x="67.3" y="39">IV-6</text>
<text x="133.4" y="36.4">VFD4</text>
<text x="133.4" y="39">IV-6</text>
<text x="199.4" y="36.4">VFD6</text>
<text x="199.4" y="39">IV-6</text>
<text x="31.1" y="44">6R8</text>
<text x="97.1" y="45.3">6R8</text>
<text x="97.7" y="42.8">R8</text>
<text x="164.4" y="42.8">R10</text>
<text x="164.4" y="45.3">6R8</text>
<text x="52.6" y="53.4">GND</text>
<text x="118.6" y="52.2">GND</text>
<text x="184.7" y="54.7">GND</text>
<text x="67.3" y="77.1">VFD1</text>
<text x="133.4" y="77.1">VFD3</text>
<text x="199.4" y="77.1">VFD5</text>
<text x="31.7" y="82.1">R7</text>
<text x="67.3" y="79.6">IV-6</text>
<text x="97.7" y="82.1">R9</text>
<text x="133.4" y="79.6">IV-6</text>
<text x="164.4" y="82.1">R11</text>
<text x="199.4" y="79.6">IV-6</text>
<text x="31.1" y="84.7">6R8</text>
<text x="97.1" y="84.7">6R8</text>
<text x="164.4" y="84.7">6R8</text>
<text x="52.6" y="94.1">GND</text>
<text x="118.6" y="94.1">GND</text>
<text x="184.7" y="94.1">GND</text>
<text x="15.7" y="107.5">+5V</text>
<text x="22.8" y="113.9">VFD Power</text>
<text x="25.9" y="111.4">SW4</text>
<text x="58.4" y="113.9">0R22</text>
<text x="59" y="111.4">R12</text>
<text x="114.3" y="112.6">TP2</text>
<text x="190.5" y="113.9">0R47</text>
<text x="191.1" y="111.4">R16</text>
<text x="247.6" y="113.9">TP1</text>
<text x="111.6" y="115.2">TestPoint</text>
<text x="245" y="116.4">TestPoint</text>
<text x="55.3" y="124.1">MC34063AP</text>
<text x="59" y="121.5">U19</text>
<text x="75.5" y="125.3">R13</text>
<text x="187.4" y="124.1">MC34063AP</text>
<text x="191.1" y="121.5">U20</text>
<text x="273.1" y="122">TP3</text>
<text x="273.1" y="124.6">TestPoint</text>
<text x="53.8" y="129.1">Vin</text>
<text x="65.1" y="129.1">Ipk</text>
<text x="65.3" y="131.7">DC</text>
<text x="74.9" y="127.9">180R</text>
<text x="86.3" y="129.1">47uH</text>
<text x="87.7" y="126.6">L1</text>
<text x="95.3" y="130.4">1N5819</text>
<text x="97.7" y="127.9">D9</text>
<text x="111.1" y="131.7">1uH</text>
<text x="111.8" y="129.1">L3</text>
<text x="185.9" y="129.1">Vin</text>
<text x="197.2" y="129.1">Ipk</text>
<text x="197.4" y="131.7">DC</text>
<text x="233.7" y="131.7">33uH</text>
<text x="235" y="129.1">L2</text>
<text x="249.5" y="131.7">1uH</text>
<text x="250.2" y="129.1">L4</text>
<text x="39.4" y="132.1">C8</text>
<text x="39.4" y="134.6">100uF</text>
<text x="64.1" y="134.2">SwC</text>
<text x="92.3" y="136">R14</text>
<text x="171.5" y="134.6">100uF</text>
<text x="171.5" y="132.1">C10</text>
<text x="196.1" y="134.2">SwC</text>
<text x="216.7" y="136">R17</text>
<text x="268.5" y="134.7">GND</text>
<text x="45.7" y="143.1">C7</text>
<text x="53.8" y="139.3">TC</text>
<text x="61.8" y="143" transform="rotate(-90 61.8 143)">GND</text>
<text x="64.2" y="139.3">SwE</text>
<text x="64.9" y="141.8">Vfb</text>
<text x="85.1" y="138">R15</text>
<text x="85.1" y="140.6">2K2</text>
<text x="92.3" y="138">47K</text>
<text x="109.2" y="143.5">C9</text>
<text x="124.5" y="143.5">C13</text>
<text x="177.8" y="143.1">C11</text>
<text x="185.9" y="139.3">TC</text>
<text x="193.9" y="143" transform="rotate(-90 193.9 143)">GND</text>
<text x="196.3" y="139.3">SwE</text>
<text x="197" y="141.8">Vfb</text>
<text x="216.1" y="138">470R</text>
<text x="247.7" y="143.5">C12</text>
<text x="262.9" y="143.5">C14</text>
<text x="45.7" y="145.6">470pF</text>
<text x="84.7" y="147.2">VR1</text>
<text x="84.8" y="148.9">1K</text>
<text x="109.2" y="146">220uF</text>
<text x="124.5" y="146">100uF</text>
<text x="177.8" y="145.6">330pF</text>
<text x="215.9" y="144.4">R18</text>
<text x="215.9" y="146.9">2K2</text>
<text x="232.4" y="144.4">D10</text>
<text x="232.4" y="146.9">1N5819</text>
<text x="247.7" y="146">100uF</text>
<text x="262.9" y="146">100uF</text>
<text x="58.9" y="156.3">GND</text>
<text x="191" y="156.3">GND</text>
</g>
<g font-size="1.4" fill="#840000">
<text x="43.4" y="33.5">A</text>
<text x="45.8" y="33.5">B</text>
<text x="48.4" y="33.5">C</text>
<text x="50.9" y="33.5">D</text>
<text x="53.5" y="33.5">E</text>
<text x="56.1" y="33.5">F</text>
<text x="58.5" y="33.5">G</text>
<text x="61.1" y="33.5">dt</text>
<text x="109.4" y="33.5">A</text>
<text x="111.9" y="33.5">B</text>
<text x="114.4" y="33.5">C</text>
<text x="117" y="33.5">D</text>
<text x="119.6" y="33.5">E</text>
<text x="122.1" y="33.5">F</text>
<text x="124.6" y="33.5">G</text>
<text x="127.1" y="33.5">dt</text>
<text x="175.5" y="33.5">A</text>
<text x="177.9" y="33.5">B</text>
<text x="180.5" y="33.5">C</text>
<text x="183" y="33.5">D</text>
<text x="185.6" y="33.5">E</text>
<text x="188.2" y="33.5">F</text>
<text x="190.6" y="33.5">G</text>
<text x="193.2" y="33.5">dt</text>
<text x="38.7" y="36.8">Grid</text>
<text x="104.8" y="36.8">Grid</text>
<text x="170.8" y="36.8">Grid</text>
<text x="38.7" y="77.4">Grid</text>
<text x="43.4" y="74.1">A</text>
<text x="45.8" y="74.1">B</text>
<text x="48.4" y="74.1">C</text>
<text x="50.9" y="74.1">D</text>
<text x="53.5" y="74.1">E</text>
<text x="56.1" y="74.1">F</text>
<text x="58.5" y="74.1">G</text>
<text x="61.1" y="74.1">dt</text>
<text x="104.8" y="77.4">Grid</text>
<text x="109.4" y="74.1">A</text>
<text x="111.9" y="74.1">B</text>
<text x="114.4" y="74.1">C</text>
<text x="117" y="74.1">D</text>
<text x="119.6" y="74.1">E</text>
<text x="122.1" y="74.1">F</text>
<text x="124.6" y="74.1">G</text>
<text x="127.1" y="74.1">dt</text>
<text x="170.8" y="77.4">Grid</text>
<text x="175.5" y="74.1">A</text>
<text x="177.9" y="74.1">B</text>
<text x="180.5" y="74.1">C</text>
<text x="183" y="74.1">D</text>
<text x="185.6" y="74.1">E</text>
<text x="188.2" y="74.1">F</text>
<text x="190.6" y="74.1">G</text>
<text x="193.2" y="74.1">dt</text>
</g>
</svg>
